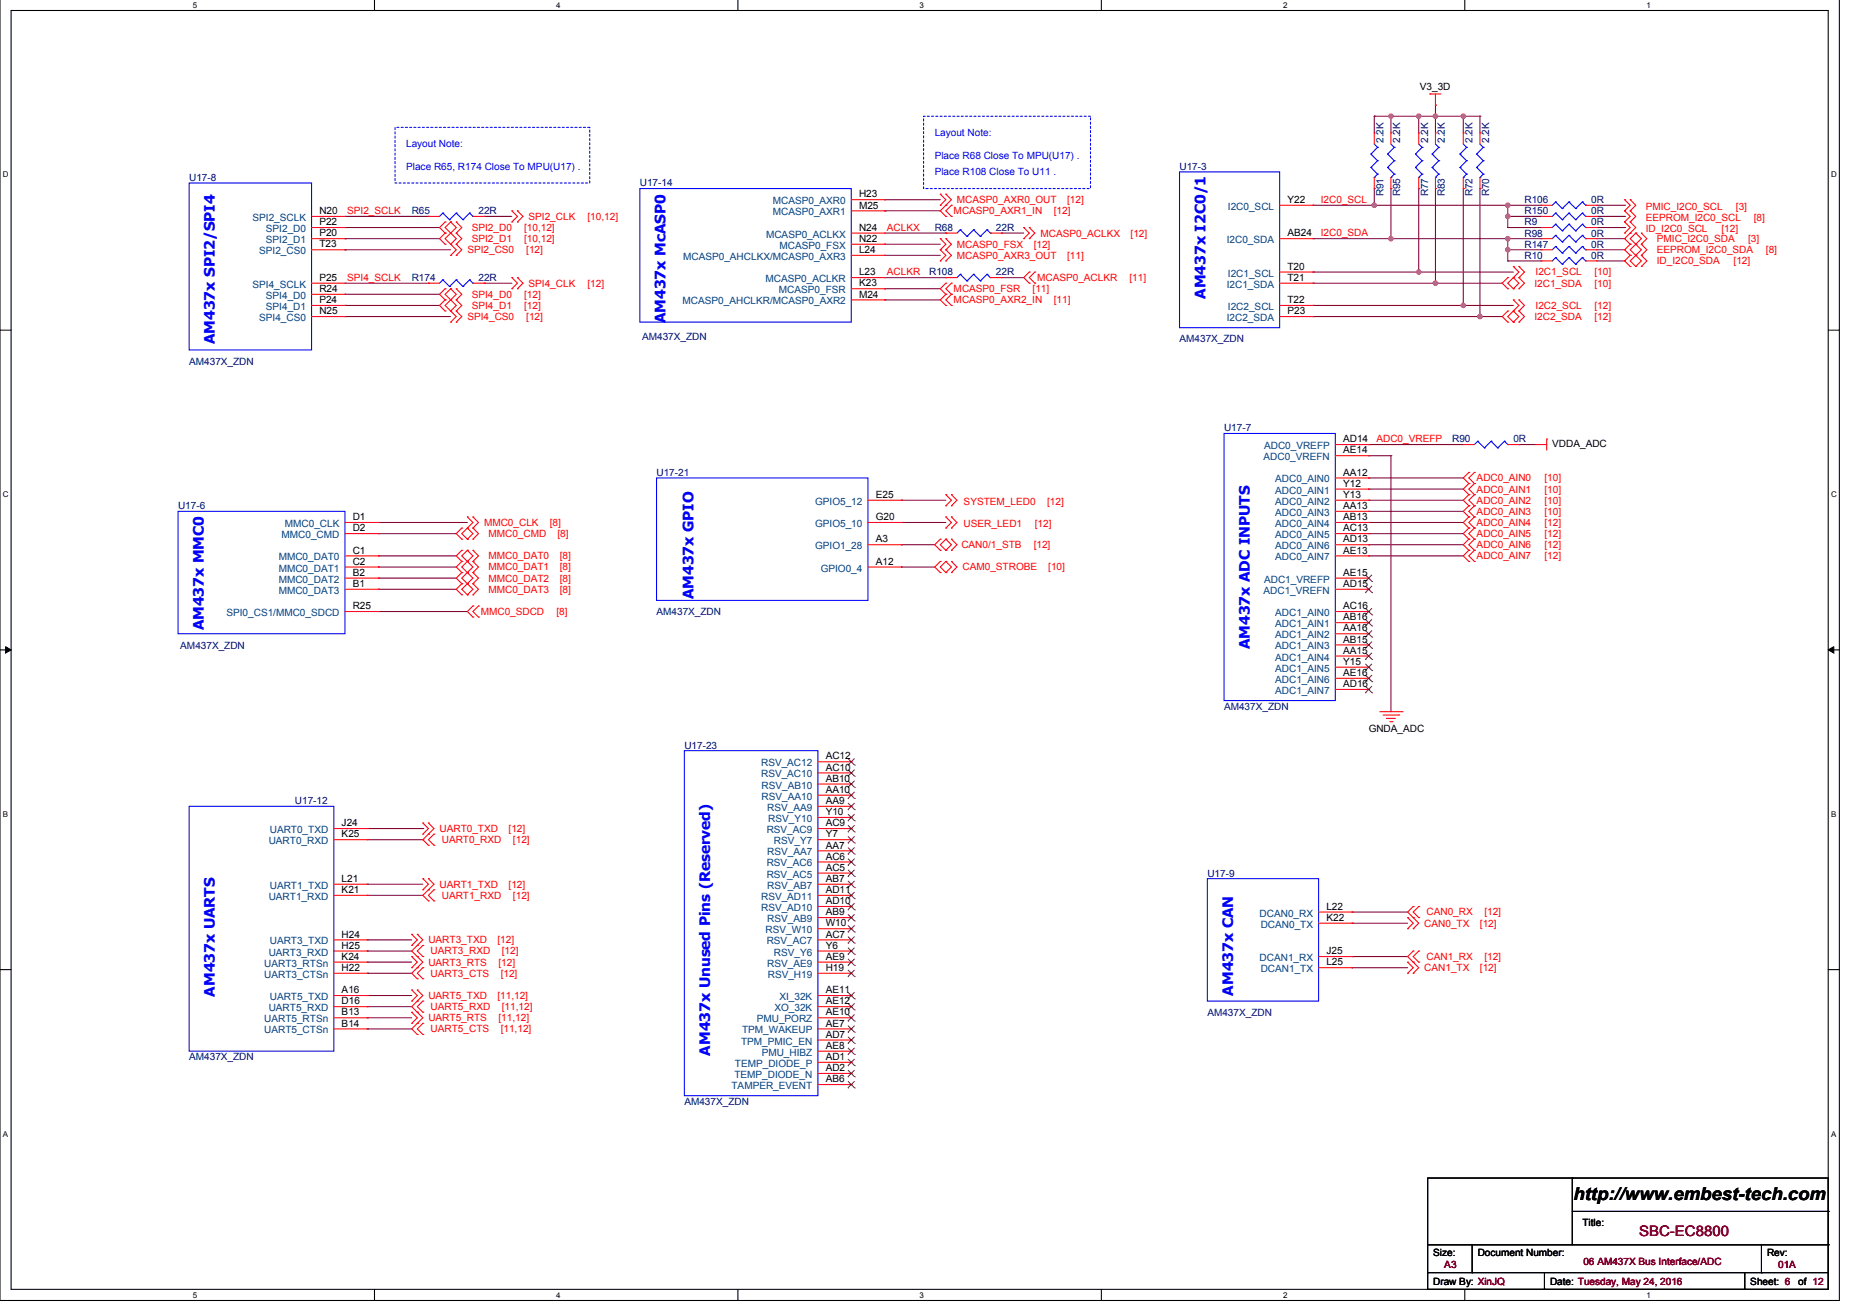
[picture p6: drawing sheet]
<svg xmlns="http://www.w3.org/2000/svg" width="297mm" height="210mm" viewBox="0 0 297 210" stroke-linecap="round" stroke-linejoin="round" font-family="sans-serif">
<path d="M0 -.1v207.8h293.9v-207.8M1.8 1.7h290.3v204.3h-290.3z" fill="none" stroke="#000" stroke-width=".17"/>
<g fill="#fff">
<path d="M30.8 .1h.7v1.4h-.7z"/>
<path d="M30.8 206.1h.7v1.5h-.7z"/>
</g>
<path d="M59.8 -.1v1.8M59.8 206v1.7" fill="none" stroke="#000" stroke-width=".17"/>
<g fill="#fff">
<path d="M88.9 .1h.7v1.4h-.7z"/>
<path d="M88.9 206.1h.7v1.5h-.7z"/>
</g>
<path d="M117.9 -.1v1.8M117.9 206v1.7" fill="none" stroke="#000" stroke-width=".17"/>
<g fill="#fff">
<path d="M146.9 .1h.7v1.4h-.7z"/>
<path d="M146.9 206.1h.7v1.5h-.7z"/>
</g>
<path d="M176 -.1v1.8M176 206v1.7" fill="none" stroke="#000" stroke-width=".17"/>
<g fill="#fff">
<path d="M205 .1h.7v1.4h-.7z"/>
<path d="M205 206.1h.7v1.5h-.7z"/>
</g>
<path d="M234.1 -.1v1.8M234.1 206v1.7" fill="none" stroke="#000" stroke-width=".17"/>
<g fill="#fff">
<path d="M263.1 .1h.7v1.4h-.7z"/>
<path d="M263.1 206.1h.7v1.5h-.7z"/>
<path d="M.4 27.2h1v1.4h-1z"/>
<path d="M292.6 27.2h.9v1.4h-.9z"/>
<path d="M.4 78.3h1v1.4h-1z"/>
<path d="M292.6 78.3h.9v1.4h-.9z"/>
</g>
<path d="M0 52.7h1.8M292.1 52.7h1.8" fill="none" stroke="#000" stroke-width=".17"/>
<g fill="#fff">
<path d="M.4 129.3h.9v1.5h-.9z"/>
<path d="M292.6 129.3h.8v1.5h-.8z"/>
</g>
<path d="M0 103.8h1.8M292.1 103.8h1.8" fill="none" stroke="#000" stroke-width=".17"/>
<path d="M.9 103.3l.9 .5-.9 .5zM292.1 103.8l.9-.5v1z" fill="#000" stroke="#000" stroke-width=".16"/>
<g fill="#fff">
<path d="M.4 180.4h.9v1.4h-.9z"/>
<path d="M292.6 180.4h.8v1.4h-.8z"/>
</g>
<g fill="none" stroke="#000" stroke-width=".17">
<path d="M0 154.9h1.8M292.1 154.9h1.8M228.1 188.2h64v17.8h-64zM228.1 198.9h64M235.2 198.9v4.4M251.2 188.2h.1M251.2 188.2v10.7M251.2 193.5h40.9M281.5 198.9v4.4M292.1 198.9h.1M292.1 193.5h.1M228.1 203.3h.1"/>
<path d="M228.1 203.3h64M235.2 203.3h.1M246.8 206h.1M246.8 203.3v2.7M278.8 206h.1M278.8 203.3v2.7M281.5 203.3h.1"/>
</g>
<path d="M147.6 18.6h26.6v11.5h-26.6zM63.1 20.3h31.1v8.9h-31.1z" fill="none" stroke="#00f" stroke-width=".17" stroke-dasharray=".3 .3"/>
<g fill="none" stroke="#800040" stroke-width=".17">
<path d="M219.6 18.6h.1M219.6 18.6v2.6M219.6 18.6h16.9M222.2 18.6h.1M222.2 18.6v2.6M226.7 18.6h.1M226.7 18.6v2.6M229.4 16.8h.1M229.4 18.6h.1M229.4 16.8v4.4M233.8 18.6h.1M233.8 18.6v2.6"/>
<path d="M236.5 18.6h.1M236.5 18.6v2.6M55.1 36.3h.1M55.1 38.1h.1M55.1 39.9h.1M55.1 34.6h13.4M55.1 36.3h15.1M55.1 38.1h15.1M55.1 39.9h16.9M68.5 34.6h.1M77.3 34.6h.1M77.3 34.6h4.5"/>
<path d="M141.4 39h.1M141.4 31.9h.1M141.4 33.7h.1M141.4 39h8.8M141.4 31.9h8.8M141.4 33.7h8.8M141.4 37.2h9.7M151.1 37.2h.1M160 37.2h.1M160 37.2h3.6M209.8 38.1h.1M209.8 32.8h.1"/>
<path d="M209.8 38.1h36.5M209.8 32.8h36.5M219.6 32.8h.1M219.6 30.1h.1M219.6 30.1v2.7M222.2 38.1h.1M222.2 30.1h.1M222.2 30.1v8M226.7 30.1h.1M226.7 30.1v13.4M229.4 30.1h.1M229.4 30.1v15.1"/>
<path d="M233.8 30.1h.1M233.8 30.1v18.7M236.5 30.1h.1M236.5 30.1v20.5M240.9 34.6h.1M240.9 32.8h.1M240.9 39.9h.1M240.9 38.1h.1M240.9 36.3h.1M240.9 34.6h5.4M240.9 36.3h5.4M240.9 39.9h5.4"/>
<path d="M240.9 32.8v3.5M240.9 38.1v3.6M255.1 34.6h4.5M255.1 36.3h4.5M255.1 38.1h4.5M255.1 39.9h4.5M255.1 32.8h4.5M259.6 32.8h.1M259.6 34.6h.1M259.6 38.1h.1M259.6 39.9h.1M259.6 36.3h.1"/>
<path d="M55.1 47h.1M55.1 50.6h.1M55.1 48.8h.1M55.1 45.2h13.4M55.1 47h15.1M55.1 50.6h16.9M55.1 48.8h15.1M68.5 45.2h.1M77.3 45.2h.1M77.3 45.2h4.5M141.4 40.8h.1M141.4 46.1h.1"/>
<path d="M141.4 47.9h.1M141.4 40.8h8.8M141.4 44.3h9.7M141.4 46.1h8.8M141.4 47.9h8.8M151.1 44.3h.1M160 44.3h.1M160 44.3h3.6M209.8 43.5h.1M209.8 45.2h.1M209.8 48.8h.1M209.8 50.6h.1"/>
<path d="M209.8 45.2h30.2M209.8 50.6h30.2M209.8 48.8h32M209.8 43.5h32M226.7 43.5h.1M229.4 45.2h.1M233.8 48.8h.1M236.5 50.6h.1M240.9 41.7h.1M240.9 41.7h5.4M255.1 41.7h4.5M259.6 41.7h.1"/>
<path d="M144 79.9h.1M144 79.9h7.1M218.7 72.8h.1M218.7 76.4h.1M218.7 78.1h.1M218.7 79.9h.1M218.7 71h.1M218.7 71h15.1M218.7 72.8h3.5M218.7 76.4h15.1M218.7 78.1h15.1M218.7 79.9h15.1"/>
<path d="M222.2 72.8h.1M222.2 72.8v40.9M242.7 71h.1M242.7 71h2.7M60.5 83.5h.1M60.5 85.2h.1M60.5 88.8h.1M60.5 90.6h.1M60.5 92.4h.1M60.5 94.1h.1M60.5 97.7h.1M60.5 83.5h14.2"/>
<path d="M60.5 85.2h12.4M60.5 88.8h12.4M60.5 90.6h12.4M60.5 92.4h12.4M60.5 94.1h12.4M60.5 97.7h14.2M144 83.5h.1M144 90.6h.1M144 87h.1M144 83.5h7.1M144 90.6h5.4M144 87h5.4"/>
<path d="M218.7 81.7h.1M218.7 83.5h.1M218.7 85.2h.1M218.7 87h.1M218.7 88.8h.1M218.7 83.5h15.1M218.7 85.2h15.1M218.7 88.8h15.1M218.7 81.7h15.1M218.7 87h15.1M58.7 132.4h8.9M58.7 134.1h8.9"/>
<path d="M67.6 132.4h.1M67.6 134.1h.1M58.7 141.2h.1M58.7 143h.1M58.7 151.9h.1M58.7 150.1h.1M58.7 153.7h.1M58.7 155.5h.1M58.7 159h.1M58.7 141.2h8.9M58.7 143h8.9M58.7 151.9h7.1"/>
<path d="M58.7 150.1h7.1M58.7 153.7h7.1M58.7 155.5h7.1M58.7 159h7.1M216 145.7h.1M216 147.5h.1M216 152.8h.1M216 154.6h.1M216 145.7h8.9M216 147.5h8.9M216 152.8h8.9M216 154.6h8.9"/>
<path d="M58.7 160.8h.1M58.7 162.6h.1M58.7 164.4h.1M58.7 160.8h7.1M58.7 162.6h7.1M58.7 164.4h7.1"/>
</g>
<g fill="#f0f" stroke="#f0f" stroke-width=".17">
<circle cx="240.9" cy="38.1" r=".35"/>
<circle cx="222.2" cy="18.6" r=".35"/>
<circle cx="240.9" cy="32.8" r=".35"/>
<circle cx="219.6" cy="32.8" r=".35"/>
<circle cx="222.2" cy="38.1" r=".35"/>
<circle cx="240.9" cy="34.6" r=".35"/>
<circle cx="226.7" cy="43.5" r=".35"/>
<circle cx="229.4" cy="45.2" r=".35"/>
<circle cx="229.4" cy="18.6" r=".35"/>
<circle cx="226.7" cy="18.6" r=".35"/>
<circle cx="233.8" cy="48.8" r=".35"/>
<circle cx="236.5" cy="50.6" r=".35"/>
<circle cx="233.8" cy="18.6" r=".35"/>
<circle cx="240.9" cy="39.9" r=".35"/>
</g>
<g fill="none" stroke="#f00" stroke-width=".17">
<path d="M228.5 15h.1M228.5 15h1.8M229.4 16.8h.1M229.4 15v1.8M49.8 38.1h5.3M49.8 34.6h5.3M49.8 36.3h5.3M49.8 39.9h5.3M55.1 34.6h.1M55.1 36.3h.1M55.1 38.1h.1M55.1 39.9h.1"/>
<path d="M68.5 34.6h.1M68.5 34.6h1.7M71.1 35.5h.1M71.1 37.2h.1M71.1 39h.1M71.1 35.5l-.9 .8 .9 .9M71.1 37.2l-.9 .9 .9 .9M72 37.2h.1M72 35.5h.1M72 39h.1M72 35.5l-.9 .8 1.8 1.8-.9 .9M72 35.5l.9 .8-1.8 1.8 1.8 1.8-.9 .9"/>
<path d="M72.9 35.5h.1M72.9 37.2h.1M72.9 39h.1M72.9 39l.9 .9-.9 .9M72.9 35.5l.9 .8-.9 .9M72.9 37.2l.9 .9-.9 .9M75.6 34.6h1.7M77.3 34.6h.1M81.8 33.7h.1M81.8 35.5h.1M81.8 33.7l.9 .9-.9 .9M82.7 33.7h.1"/>
<path d="M82.7 35.5h.1M82.7 33.7l.9 .9-.9 .9M136 37.2h5.4M136 33.7h5.4M136 39h5.4M136 31.9h5.4M141.4 33.7h.1M141.4 37.2h.1M141.4 39h.1M141.4 31.9h.1M150.2 31h.1M150.2 32.8h.1"/>
<path d="M150.2 38.1h.1M150.2 39.9h.1M150.2 31l.9 .9-.9 .9M150.2 38.1l.9 .9-.9 .9M150.2 39.9l.9 .9-.9 .9M151.1 32.8h.1M151.1 34.6h.1M151.1 31h.1M151.1 38.1h.1M151.1 39.9h.1M151.1 37.2h.1M151.1 31l.9 .9-1.8 1.8 .9 .9"/>
<path d="M151.1 38.1l.9 .9-.9 .9M151.1 39.9l.9 .9-.9 .9M151.1 37.2h1.8M152 34.6h.1M152 32.8h.1M152 32.8l-.9 .9 .9 .9M158.2 37.2h1.8M160 37.2h.1M163.6 36.3h.1M163.6 38.1h.1M163.6 36.3l.9 .9-.9 .9M164.5 36.3h.1"/>
<path d="M164.5 38.1h.1M164.5 36.3l.9 .9-.9 .9M204.5 32.8h5.3M204.5 38.1h5.3M209.8 32.8h.1M209.8 38.1h.1M219.6 21.2h.1M219.6 30.1h.1M219.6 21.2v1.8M219.6 28.3v1.8M222.2 21.2h.1M222.2 30.1h.1"/>
<path d="M222.2 21.2v1.8M222.2 28.3v1.8M226.7 21.2h.1M226.7 30.1h.1M226.7 21.2v1.8M226.7 28.3v1.8M229.4 21.2h.1M229.4 30.1h.1M229.4 21.2v1.8M229.4 28.3v1.8M233.8 21.2h.1M233.8 30.1h.1"/>
<path d="M233.8 21.2v1.8M233.8 28.3v1.8M236.5 21.2h.1M236.5 30.1h.1M236.5 21.2v1.8M236.5 28.3v1.8M246.3 38.1h.1M246.3 34.6h.1M246.3 39.9h.1M246.3 36.3h.1M246.3 32.8h.1M246.3 32.8h1.7"/>
<path d="M246.3 38.1h1.7M246.3 34.6h1.7M246.3 36.3h1.7M246.3 39.9h1.7M253.4 32.8h1.7M253.4 38.1h1.7M253.4 34.6h1.7M253.4 36.3h1.7M253.4 39.9h1.7M255.1 38.1h.1M255.1 34.6h.1M255.1 39.9h.1"/>
<path d="M255.1 36.3h.1M255.1 32.8h.1M259.6 31.9h.1M259.6 33.7h.1M259.6 35.5h.1M259.6 37.2h.1M259.6 35.5l.9 .8-.9 .9M259.6 31.9l.9 .9-.9 .9M259.6 33.7l.9 .9-.9 .9M260.5 37.2h.1M260.5 39h.1M260.5 31.9h.1"/>
<path d="M260.5 33.7h.1M260.5 35.5h.1M260.5 35.5l.9 .8-1.8 1.8 .9 .9M260.5 39l-.9 .9 .9 .9M260.5 31.9l.9 .9-.9 .9M260.5 33.7l.9 .9-.9 .9M261.4 39h.1M261.4 37.2h.1M261.4 37.2l-.9 .9 1.8 1.8-1.8 1.8 .9 .9M261.4 37.2l.9 .9-1.8 1.8 1.8 1.8-.9 .9M262.3 37.2h.1M262.3 39h.1"/>
<path d="M262.3 37.2l.8 .9-.8 .9M262.3 39l.8 .9-.8 .9M49.8 45.2h5.3M49.8 48.8h5.3M49.8 50.6h5.3M49.8 47h5.3M55.1 45.2h.1M55.1 47h.1M55.1 48.8h.1M55.1 50.6h.1M68.5 45.2h.1M68.5 45.2h1.7"/>
<path d="M71.1 46.1h.1M71.1 47.9h.1M71.1 49.7h.1M71.1 46.1l-.9 .9 .9 .9M71.1 47.9l-.9 .9 .9 .9M72 40.8h.1M72 49.7h.1M72 51.5h.1M72 47.9h.1M72 46.1h.1M72 46.1l-.9 .9 1.8 1.8-.9 .9M72 46.1l.9 .9-1.8 1.8 1.8 1.8-.9 .9"/>
<path d="M72.9 40.8h.1M72.9 49.7h.1M72.9 51.5h.1M72.9 46.1h.1M72.9 47.9h.1M72.9 49.7l.9 .9-.9 .9M72.9 46.1l.9 .9-.9 .9M72.9 47.9l.9 .9-.9 .9M75.6 45.2h1.7M77.3 45.2h.1M81.8 44.3h.1M81.8 46.1h.1"/>
<path d="M81.8 44.3l.9 .9-.9 .9M82.7 44.3h.1M82.7 46.1h.1M82.7 44.3l.9 .9-.9 .9M136 40.8h5.4M136 44.3h5.4M136 46.1h5.4M136 47.9h5.4M141.4 40.8h.1M141.4 44.3h.1M141.4 46.1h.1M141.4 47.9h.1"/>
<path d="M150.2 41.7h.1M151.1 41.7h.1M151.1 45.2h.1M151.1 47h.1M151.1 48.8h.1M151.1 44.3h.1M151.1 45.2l-.9 .9 .9 .9M151.1 47l-.9 .9 .9 .9M151.1 44.3h1.8M152 47h.1M152 45.2h.1M152 48.8h.1"/>
<path d="M152 45.2l-.9 .9 .9 .9M152 47l-.9 .9 .9 .9M158.2 44.3h1.8M160 44.3h.1M164.5 43.5h.1M164.5 45.2h.1M164.5 43.5l-.9 .8 .9 .9M165.4 45.2h.1M165.4 43.5h.1M165.4 43.5l-.9 .8 .9 .9M204.5 43.5h5.3M204.5 45.2h5.3"/>
<path d="M204.5 48.8h5.3M204.5 50.6h5.3M209.8 43.5h.1M209.8 45.2h.1M209.8 48.8h.1M209.8 50.6h.1M240.9 44.3h.1M240.9 46.1h.1M240.9 49.7h.1M240.9 51.5h.1M240.9 44.3l-.9 .9 .9 .9M240.9 49.7l-.9 .9 .9 .9"/>
<path d="M241.8 42.6h.1M241.8 44.3h.1M241.8 46.1h.1M241.8 47.9h.1M241.8 49.7h.1M241.8 51.5h.1M241.8 49.7l.9 .9-.9 .9M241.8 42.6l.9 .9-1.8 1.7 .9 .9M241.8 44.3l.9 .9-.9 .9M241.8 47.9l.9 .9-1.8 1.8 .9 .9M242.7 42.6h.1M242.7 44.3h.1"/>
<path d="M242.7 46.1h.1M242.7 47.9h.1M242.7 49.7h.1M242.7 51.5h.1M242.7 49.7l.9 .9-.9 .9M242.7 42.6l.9 .9-.9 .8M242.7 47.9l.9 .9-.9 .9M242.7 44.3l.9 .9-.9 .9M246.3 41.7h.1M246.3 41.7h1.7M253.4 41.7h1.7M255.1 41.7h.1"/>
<path d="M260.5 40.8h.1M260.5 42.6h.1M260.5 40.8l-.9 .9 .9 .9M261.4 40.8h.1M261.4 42.6h.1M262.3 40.8h.1M262.3 42.6h.1M262.3 40.8l.8 .9-.8 .9M138.7 79.9h5.3M144 79.9h.1M151.1 79h.1M151.1 79l.9 .9-.9 .9"/>
<path d="M152 79h.1M152 79l.9 .9-.9 .9M213.4 71h5.3M213.4 79.9h5.3M213.4 72.8h5.3M213.4 76.4h5.3M213.4 78.1h5.3M218.7 71h.1M218.7 72.8h.1M218.7 76.4h.1M218.7 78.1h.1M218.7 79.9h.1"/>
<path d="M233.8 71h.1M233.8 71h1.8M234.7 75.5h.1M234.7 77.2h.1M234.7 79h.1M234.7 75.5l-.9 .9 .9 .8M234.7 77.2l-.9 .9 .9 .9M234.7 79l-.9 .9 .9 .9M235.6 77.2h.1M235.6 75.5h.1M235.6 79h.1M235.6 75.5l-.9 .9 .9 .8"/>
<path d="M235.6 77.2l-.9 .9 .9 .9M235.6 79l-.9 .9 .9 .9M240.9 71h1.8M242.7 71h.1M245.4 71h.1M245.4 71h1.7M247.1 70.1h.1M247.1 70.1v1.8M55.1 83.5h5.4M55.1 90.6h5.4M55.1 85.2h5.4M55.1 88.8h5.4"/>
<path d="M55.1 92.4h5.4M55.1 94.1h5.4M55.1 97.7h5.4M60.5 83.5h.1M60.5 85.2h.1M60.5 88.8h.1M60.5 90.6h.1M60.5 92.4h.1M60.5 94.1h.1M60.5 97.7h.1M73.8 84.4h.1M73.8 86.1h.1"/>
<path d="M73.8 87.9h.1M73.8 89.7h.1M73.8 91.5h.1M73.8 93.2h.1M73.8 95h.1M73.8 84.4l-.9 .8 .9 .9M73.8 87.9l-.9 .9 .9 .9M73.8 91.5l-.9 .9 .9 .8M73.8 89.7l-.9 .9 .9 .9M73.8 93.2l-.9 .9 .9 .9M74.7 86.1h.1M74.7 84.4h.1"/>
<path d="M74.7 89.7h.1M74.7 87.9h.1M74.7 91.5h.1M74.7 93.2h.1M74.7 95h.1M74.7 82.6h.1M74.7 82.6l.9 .9-1.8 1.7 .9 .9M74.7 84.4l.9 .8-.9 .9M74.7 87.9l-.9 .9 1.8 1.8-1.8 1.8 1.8 1.7-.9 .9M74.7 87.9l.9 .9-1.8 1.8 1.8 1.8-1.8 1.7 .9 .9M75.6 84.4h.1M75.6 86.1h.1"/>
<path d="M75.6 87.9h.1M75.6 89.7h.1M75.6 91.5h.1M75.6 93.2h.1M75.6 95h.1M75.6 96.8h.1M75.6 98.6h.1M75.6 82.6h.1M75.6 84.4l.9 .8-.9 .9M75.6 87.9l.9 .9-.9 .9M75.6 93.2l.9 .9-.9 .9M75.6 89.7l.9 .9-.9 .9"/>
<path d="M75.6 91.5l.9 .9-.9 .8M75.6 96.8l-.9 .9 .9 .9M75.6 82.6l.9 .9-.9 .9M76.5 98.6h.1M76.5 96.8h.1M76.5 96.8l-.9 .9 .9 .9M138.7 83.5h5.3M138.7 87h5.3M138.7 90.6h5.3M144 83.5h.1M144 87h.1M144 90.6h.1"/>
<path d="M150.2 86.1h.1M150.2 87.9h.1M150.2 89.7h.1M150.2 91.5h.1M150.2 86.1l-.8 .9 .8 .9M150.2 89.7l-.8 .9 .8 .9M151.1 82.6h.1M151.1 84.4h.1M151.1 80.8h.1M151.1 87.9h.1M151.1 86.1h.1M151.1 91.5h.1"/>
<path d="M151.1 89.7h.1M151.1 82.6l.9 .9-.9 .9M151.1 86.1l-.9 .9 .9 .9M151.1 86.1l.9 .9-.9 .9M151.1 89.7l-.9 .9 .9 .9M151.1 89.7l.9 .9-.9 .9M152 82.6h.1M152 84.4h.1M152 80.8h.1M152 86.1h.1M152 87.9h.1M152 89.7h.1"/>
<path d="M152 91.5h.1M152 82.6l.9 .9-.9 .9M152 86.1l.9 .9-.9 .9M152 89.7l.9 .9-.9 .9M213.4 83.5h5.3M213.4 87h5.3M213.4 85.2h5.3M213.4 88.8h5.3M213.4 92.4h5.3M213.4 94.1h5.3M213.4 97.7h5.3M213.4 81.7h5.3"/>
<path d="M213.4 99.5h5.3M218.7 81.7h.1M218.7 83.5h.1M218.7 85.2h.1M218.7 87h.1M218.7 88.8h.1M218.7 92.4h.1M218.7 94.1h.1M218.7 97.7h.1M218.7 99.5h.1M234.7 80.8h.1M234.7 82.6h.1"/>
<path d="M234.7 84.4h.1M234.7 86.1h.1M234.7 87.9h.1M234.7 89.7h.1M234.7 80.8l-.9 .9 .9 .9M234.7 82.6l-.9 .9 .9 .9M234.7 84.4l-.9 .8 .9 .9M234.7 86.1l-.9 .9 .9 .9M234.7 87.9l-.9 .9 .9 .9M235.6 80.8h.1M235.6 82.6h.1M235.6 84.4h.1"/>
<path d="M235.6 86.1h.1M235.6 87.9h.1M235.6 89.7h.1M235.6 80.8l-.9 .9 .9 .9M235.6 82.6l-.9 .9 .9 .9M235.6 84.4l-.9 .8 .9 .9M235.6 86.1l-.9 .9 .9 .9M235.6 87.9l-.9 .9 .9 .9M213.4 101.2h5.3M213.4 103h5.3M213.4 104.8h5.3M213.4 106.6h5.3"/>
<path d="M213.4 108.4h5.3M213.4 110.1h5.3M218.7 101.2h.1M218.7 103h.1M218.7 104.8h.1M218.7 106.6h.1M218.7 108.4h.1M218.7 110.1h.1M220.5 113.7h3.5M221 114.2h2.5M221.5 114.8h.1M221.5 114.8h1.5"/>
<path d="M222.1 115.3h.3M222.4 115.3h.1M223.5 114.2h.1M224 113.7h.1M53.3 132.4h5.4M53.3 134.1h5.4M58.7 132.4h.1M58.7 134.1h.1M67.6 131.5h.1M67.6 133.2h.1M67.6 131.5l.9 .9-.9 .8M68.5 133.2h.1"/>
<path d="M68.5 135h.1M68.5 131.5h.1M68.5 131.5l.8 .9-1.7 1.7 .9 .9M69.3 135h.1M69.3 133.2h.1M69.3 133.2l-.8 .9 .8 .9M130.7 132.4h5.3M130.7 134.1h5.3M130.7 121.7h5.3M130.7 123.5h5.3M130.7 125.2h5.3M130.7 127h5.3"/>
<path d="M130.7 128.8h5.3M130.7 130.6h5.3M130.7 135.9h5.3M130.7 137.7h5.3M130.7 139.5h5.3M136 121.7h.1M136 123.5h.1M136 125.2h.1M136 127h.1M136 128.8h.1M136 130.6h.1M136 132.4h.1"/>
<path d="M136 134.1h.1M136 135.9h.1M136 137.7h.1M136 139.5h.1M53.3 141.2h5.4M53.3 143h5.4M53.3 150.1h5.4M53.3 151.9h5.4M53.3 153.7h5.4M53.3 155.5h5.4M53.3 159h5.4M58.7 141.2h.1"/>
<path d="M58.7 143h.1M58.7 150.1h.1M58.7 151.9h.1M58.7 153.7h.1M58.7 155.5h.1M58.7 159h.1M65.8 149.2h.1M65.8 151h.1M65.8 158.1h.1M65.8 159.9h.1M65.8 152.8h.1M65.8 154.6h.1"/>
<path d="M65.8 149.2l.9 .9-.9 .9M65.8 158.1l.9 .9-.9 .9M65.8 152.8l.9 .9-.9 .9M66.7 149.2h.1M66.7 151h.1M66.7 152.8h.1M66.7 159.9h.1M66.7 158.1h.1M66.7 154.6h.1M66.7 156.4h.1M66.7 149.2l.9 .9-1.8 1.8 1.8 1.8-1.8 1.8 .9 .9M66.7 158.1l.9 .9-1.8 1.8 1.8 1.8-1.8 1.8 .9 .9"/>
<path d="M67.6 140.4h.1M67.6 142.1h.1M67.6 152.8h.1M67.6 151h.1M67.6 159.9h.1M67.6 156.4h.1M67.6 154.6h.1M67.6 140.4l.9 .8-.9 .9M67.6 151l-.9 .9 .9 .9M67.6 159.9l-.9 .9 .9 .9M67.6 154.6l-.9 .9 .9 .9M68.5 140.4h.1"/>
<path d="M68.5 142.1h.1M68.5 143.9h.1M68.5 140.4l.8 .8-1.7 1.8 .9 .9M69.3 143.9h.1M69.3 142.1h.1M69.3 142.1l-.8 .9 .8 .9M130.7 141.2h5.3M130.7 143h5.3M130.7 150.1h5.3M130.7 151.9h5.3M130.7 153.7h5.3M130.7 155.5h5.3"/>
<path d="M130.7 159h5.3M130.7 144.8h5.3M130.7 146.6h5.3M130.7 148.4h5.3M136 141.2h.1M136 143h.1M136 144.8h.1M136 146.6h.1M136 148.4h.1M136 150.1h.1M136 151.9h.1M136 153.7h.1"/>
<path d="M136 155.5h.1M136 159h.1M210.7 152.8h5.3M210.7 154.6h5.3M210.7 145.7h5.3M210.7 147.5h5.3M216 152.8h.1M216 154.6h.1M216 145.7h.1M216 147.5h.1M224.9 146.6h.1M224.9 148.4h.1"/>
<path d="M224.9 153.7h.1M224.9 155.5h.1M224.9 146.6l.9 .9-.9 .9M224.9 153.7l.9 .9-.9 .9M225.8 146.6h.1M225.8 148.4h.1M225.8 144.8h.1M225.8 151.9h.1M225.8 153.7h.1M225.8 155.5h.1M225.8 144.8l-.9 .9 1.8 1.8-.9 .9M225.8 151.9l-.9 .9 1.8 1.8-.9 .9"/>
<path d="M226.7 146.6h.1M226.7 144.8h.1M226.7 153.7h.1M226.7 151.9h.1M226.7 144.8l-.9 .9 .9 .9M226.7 151.9l-.9 .9 .9 .9M53.3 160.8h5.4M53.3 162.6h5.4M53.3 164.4h5.4M58.7 160.8h.1M58.7 162.6h.1M58.7 164.4h.1"/>
<path d="M65.8 161.7h.1M65.8 163.5h.1M65.8 161.7l.9 .9-.9 .9M66.7 161.7h.1M66.7 163.5h.1M66.7 165.3h.1M67.6 161.7h.1M67.6 165.3h.1M67.6 163.5h.1M67.6 163.5l-.9 .9 .9 .9M130.7 160.8h5.3M130.7 162.6h5.3"/>
<path d="M130.7 164.4h5.3M130.7 166.1h5.3M130.7 167.9h5.3M130.7 169.7h5.3M130.7 171.5h5.3M130.7 173.3h5.3M136 160.8h.1M136 162.6h.1M136 164.4h.1M136 166.1h.1M136 167.9h.1M136 169.7h.1"/>
<path d="M136 171.5h.1M136 173.3h.1"/>
</g>
<g fill="none" stroke="#00f" stroke-width=".17">
<path d="M30.2 29.2h19.6v26.7h-19.6zM70.8 34h.1M70.8 34l-.6 .6M70.8 34l1 1.1M71.8 35.1h.1M72.9 34h.1M72.9 34l-1.1 1.1M72.9 34l1.1 1.1M74 35.1h.1M75 34h.1M75 34l-1 1.1M75 34l.6 .6"/>
<path d="M75.6 34.6h.1M102.2 30.1h33.8v21.4h-33.8zM153.4 36.7h.1M153.4 36.7l-.5 .5M153.4 36.7l1.1 1.1M154.5 37.8h.1M155.6 36.7h.1M155.6 36.7l-1.1 1.1M155.6 36.7l1 1.1M156.6 37.8h.1M157.7 36.7h.1M157.7 36.7l-1.1 1.1"/>
<path d="M157.7 36.7l.5 .5M158.2 37.2h.1M188.5 27.5h16v24.8h-16zM219.1 24.6h.1M219.1 26.7h.1M219.1 24.6l1 1.1M219.1 26.7l1 1.1M219.6 28.3h.1M219.6 23l.5 .5M220.1 23.5h.1M220.1 25.7h.1M220.1 27.8h.1"/>
<path d="M220.1 23.5l-1 1.1M220.1 25.7l-1 1M220.1 27.8l-.5 .5M221.7 24.6h.1M221.7 26.7h.1M221.7 24.6l1.1 1.1M221.7 26.7l1.1 1.1M222.2 28.3h.1M222.2 23l.6 .5M222.8 23.5h.1M222.8 25.7h.1M222.8 27.8h.1"/>
<path d="M222.8 23.5l-1.1 1.1M222.8 25.7l-1.1 1M222.8 27.8l-.6 .5M226.2 24.6h.1M226.2 26.7h.1M226.2 24.6l1 1.1M226.2 26.7l1 1.1M226.7 28.3h.1M226.7 23l.5 .5M227.2 23.5h.1M227.2 25.7h.1M227.2 27.8h.1"/>
<path d="M227.2 23.5l-1 1.1M227.2 25.7l-1 1M227.2 27.8l-.5 .5M228.8 24.6h.1M228.8 26.7h.1M228.8 24.6l1.1 1.1M228.8 26.7l1.1 1.1M229.4 28.3h.1M229.4 23l.5 .5M229.9 23.5h.1M229.9 25.7h.1M229.9 27.8h.1"/>
<path d="M229.9 23.5l-1.1 1.1M229.9 25.7l-1.1 1M229.9 27.8l-.5 .5M233.3 24.6h.1M233.3 26.7h.1M233.3 24.6l1 1.1M233.3 26.7l1 1.1M233.8 28.3h.1M233.8 23l.5 .5M234.3 23.5h.1M234.3 25.7h.1M234.3 27.8h.1"/>
<path d="M234.3 23.5l-1 1.1M234.3 25.7l-1 1M234.3 27.8l-.5 .5M235.9 24.6h.1M235.9 26.7h.1M235.9 24.6l1.1 1.1M235.9 26.7l1.1 1.1M236.5 28.3h.1M236.5 23l.5 .5M237 23.5h.1M237 25.7h.1M237 27.8h.1"/>
<path d="M237 23.5l-1.1 1.1M237 25.7l-1.1 1M237 27.8l-.5 .5M248.6 37.6h.1M248.6 34h.1M248.6 39.4h.1M248.6 35.8h.1M248.6 32.3h.1M248.6 37.6l-.6 .5M248.6 37.6l1 1.1M248.6 34l-.6 .6M248.6 34l1 1.1"/>
<path d="M248.6 39.4l-.6 .5M248.6 39.4l1 1M248.6 35.8l-.6 .5M248.6 35.8l1 1.1M248.6 32.3l-.6 .5M248.6 32.3l1 1M249.6 38.7h.1M249.6 35.1h.1M249.6 36.9h.1M249.6 33.3h.1M250.7 37.6h.1M250.7 34h.1"/>
<path d="M250.7 39.4h.1M250.7 35.8h.1M250.7 32.3h.1M250.7 37.6l-1.1 1.1M250.7 37.6l1.1 1.1M250.7 34l-1.1 1.1M250.7 34l1.1 1.1M250.7 39.4l-1.1 1M250.7 39.4l1.1 1M250.7 35.8l-1.1 1.1M250.7 35.8l1.1 1.1M250.7 32.3l-1.1 1"/>
<path d="M250.7 32.3l1.1 1M251.8 38.7h.1M251.8 35.1h.1M251.8 36.9h.1M251.8 33.3h.1M252.8 37.6h.1M252.8 34h.1M252.8 39.4h.1M252.8 35.8h.1M252.8 32.3h.1M252.8 37.6l-1 1.1M252.8 37.6l.6 .5"/>
<path d="M252.8 34l-1 1.1M252.8 34l.6 .6M252.8 39.4l-1 1M252.8 39.4l.6 .5M252.8 35.8l-1 1.1M252.8 35.8l.6 .5M252.8 32.3l-1 1M252.8 32.3l.6 .5M253.4 38.1h.1M253.4 34.6h.1M253.4 39.9h.1M253.4 36.3h.1"/>
<path d="M253.4 32.8h.1M70.8 44.7h.1M70.8 44.7l-.6 .5M70.8 44.7l1 1.1M71.8 45.8h.1M72.9 44.7h.1M72.9 44.7l-1.1 1.1M72.9 44.7l1.1 1.1M74 45.8h.1M75 44.7h.1M75 44.7l-1 1.1M75 44.7l.6 .5"/>
<path d="M75.6 45.2h.1M153.4 43.8h.1M153.4 43.8l-.5 .5M153.4 43.8l1.1 1.1M154.5 44.9h.1M155.6 43.8h.1M155.6 43.8l-1.1 1.1M155.6 43.8l1 1.1M156.6 44.9h.1M157.7 43.8h.1M157.7 43.8l-1.1 1.1M157.7 43.8l.5 .5"/>
<path d="M158.2 44.3h.1M248.6 41.2h.1M248.6 41.2l-.6 .5M248.6 41.2l1 1M249.6 42.2h.1M249.6 40.4h.1M250.7 41.2h.1M250.7 41.2l-1.1 1M250.7 41.2l1.1 1M251.8 42.2h.1M251.8 40.4h.1M252.8 41.2h.1"/>
<path d="M252.8 41.2l-1 1M252.8 41.2l.6 .5M253.4 41.7h.1M104.9 76.4h33.8v19.5h-33.8zM195.6 69.2h17.8v42.7h-17.8zM236.1 70.5h.1M236.1 70.5l-.5 .5M236.1 70.5l1.1 1M237.2 71.5h.1M238.3 70.5h.1M238.3 70.5l-1.1 1M238.3 70.5l1 1"/>
<path d="M239.3 71.5h.1M240.4 70.5h.1M240.4 70.5l-1.1 1M240.4 70.5l.5 .5M240.9 71h.1M28.4 81.7h26.7v19.5h-26.7zM109.3 119.9h21.4v55.1h-21.4zM30.2 128.8h23.1v39.1h-23.1zM192.9 140.4h17.8v19.5h-17.8z"/>
</g>
<g fill="none" stroke="#804000" stroke-width=".16">
<path d="M218.2 92.9h.1M218.2 94.7h.1M218.2 98.2h.1M218.2 91.8l1 1.1M218.2 93.6l1 1.1M218.2 97.2l1 1M218.2 98.9l1 1.1M219.2 91.8l-1 1.1M219.2 93.6l-1 1.1M219.2 97.2l-1 1M219.2 98.9l-1 1.1M219.2 92.9h.1"/>
<path d="M219.2 94.7h.1M219.2 98.2h.1M218.2 100h.1M218.2 101.8h.1M218.2 103.6h.1M218.2 105.3h.1M218.2 107.1h.1M218.2 108.9h.1M218.2 110.7h.1M218.2 100.7l1 1.1M218.2 102.5l1 1.1M218.2 104.3l1 1"/>
<path d="M218.2 106l1 1.1M218.2 107.8l1 1.1M218.2 109.6l1 1.1M219.2 100.7l-1 1.1M219.2 102.5l-1 1.1M219.2 104.3l-1 1M219.2 106l-1 1.1M219.2 107.8l-1 1.1M219.2 109.6l-1 1.1M219.2 100h.1M219.2 101.8h.1M219.2 103.6h.1"/>
<path d="M219.2 105.3h.1M219.2 107.1h.1M219.2 108.9h.1M219.2 110.7h.1M135.5 122.2h.1M135.5 124h.1M135.5 125.8h.1M135.5 127.6h.1M135.5 129.3h.1M135.5 131.1h.1M135.5 132.9h.1M135.5 134.7h.1"/>
<path d="M135.5 136.5h.1M135.5 138.2h.1M135.5 121.2l1.1 1M135.5 122.9l1.1 1.1M135.5 124.7l1.1 1.1M135.5 126.5l1.1 1.1M135.5 128.3l1.1 1M135.5 130.1l1.1 1M135.5 131.8l1.1 1.1M135.5 133.6l1.1 1.1M135.5 135.4l1.1 1.1M135.5 137.2l1.1 1"/>
<path d="M135.5 138.9l1.1 1.1M136.5 121.2l-1 1M136.5 122.9l-1 1.1M136.5 124.7l-1 1.1M136.5 126.5l-1 1.1M136.5 128.3l-1 1M136.5 130.1l-1 1M136.5 131.8l-1 1.1M136.5 133.6l-1 1.1M136.5 135.4l-1 1.1M136.5 137.2l-1 1M136.5 138.9l-1 1.1"/>
<path d="M136.6 122.2h.1M136.6 124h.1M136.6 125.8h.1M136.6 127.6h.1M136.6 129.3h.1M136.6 131.1h.1M136.6 132.9h.1M136.6 134.7h.1M136.6 136.5h.1M136.6 138.2h.1M135.5 140h.1M135.5 141.8h.1"/>
<path d="M135.5 143.6h.1M135.5 145.3h.1M135.5 147.1h.1M135.5 148.9h.1M135.5 150.7h.1M135.5 152.5h.1M135.5 154.2h.1M135.5 156h.1M135.5 159.6h.1M135.5 140.7l1.1 1.1M135.5 142.5l1.1 1.1M135.5 144.3l1.1 1"/>
<path d="M135.5 146.1l1.1 1M135.5 147.8l1.1 1.1M135.5 149.6l1.1 1.1M135.5 151.4l1.1 1.1M135.5 153.2l1.1 1M135.5 154.9l1.1 1.1M135.5 158.5l1.1 1.1M136.5 140.7l-1 1.1M136.5 142.5l-1 1.1M136.5 144.3l-1 1M136.5 146.1l-1 1M136.5 147.8l-1 1.1"/>
<path d="M136.5 149.6l-1 1.1M136.5 151.4l-1 1.1M136.5 153.2l-1 1M136.5 154.9l-1 1.1M136.5 158.5l-1 1.1M136.6 140h.1M136.6 141.8h.1M136.6 143.6h.1M136.6 145.3h.1M136.6 147.1h.1M136.6 148.9h.1M136.6 150.7h.1"/>
<path d="M136.6 152.5h.1M136.6 154.2h.1M136.6 156h.1M136.6 159.6h.1M135.5 161.3h.1M135.5 163.1h.1M135.5 164.9h.1M135.5 166.7h.1M135.5 168.5h.1M135.5 170.2h.1M135.5 172h.1M135.5 173.8h.1"/>
<path d="M135.5 160.3l1.1 1M135.5 162.1l1.1 1M135.5 163.8l1.1 1.1M135.5 165.6l1.1 1.1M135.5 167.4l1.1 1.1M135.5 169.2l1.1 1M135.5 170.9l1.1 1.1M135.5 172.7l1.1 1.1M136.5 160.3l-1 1M136.5 162.1l-1 1M136.5 163.8l-1 1.1M136.5 165.6l-1 1.1"/>
<path d="M136.5 167.4l-1 1.1M136.5 169.2l-1 1M136.5 170.9l-1 1.1M136.5 172.7l-1 1.1M136.6 161.3h.1M136.6 163.1h.1M136.6 164.9h.1M136.6 166.7h.1M136.6 168.5h.1M136.6 170.2h.1M136.6 172h.1M136.6 173.8h.1"/>
</g>
<text font-size="2.8" x="251.4" y="191.6">http://www.embest-tech.com</text>
<g font-size="2.3" fill="#00f">
<text x="192.6" y="47.7" transform="rotate(-90 192.6 47.7)">AM437x I2C0/1</text>
<text x="106.4" y="51.6" transform="rotate(-90 106.4 51.6)">AM437x McASP0</text>
<text x="34.4" y="55" transform="rotate(-90 34.4 55)">AM437x SPI2/SPI4</text>
<text x="110.8" y="95.7" transform="rotate(-90 110.8 95.7)">AM437x GPIO</text>
<text x="32.6" y="100.7" transform="rotate(-90 32.6 100.7)">AM437x MMC0</text>
<text x="199.7" y="103.7" transform="rotate(-90 199.7 103.7)">AM437x ADC INPUTS</text>
<text x="34.4" y="159.2" transform="rotate(-90 34.4 159.2)">AM437x UARTS</text>
<text x="197" y="159" transform="rotate(-90 197 159)">AM437x CAN</text>
<text x="113.5" y="168.6" transform="rotate(-90 113.5 168.6)">AM437x Unused Pins (Reserved)</text>
</g>
<text font-size="2.3" fill="#800000" x="261.9" y="197.4">SBC-EC8800</text>
<g font-size="1.6">
<text x="226.9" y="14.3">V3_3D</text>
<text x="51" y="34.2">N20</text>
<text x="51" y="36">P22</text>
<text x="137.3" y="33.3">M25</text>
<text x="137.3" y="31.5">H23</text>
<text x="205.7" y="32.4">Y22</text>
<text x="51" y="37.8">P20</text>
<text x="51" y="39.5">T23</text>
<text x="137.3" y="40.4">L24</text>
<text x="137.3" y="36.9">N24</text>
<text x="137.3" y="38.6">N22</text>
<text x="205.7" y="37.8">AB24</text>
<text x="51" y="44.9">P25</text>
<text x="51" y="46.6">R24</text>
<text x="137.3" y="44">L23</text>
<text x="137.3" y="45.8">K23</text>
<text x="137.3" y="47.5">M24</text>
<text x="205.7" y="43.1">T20</text>
<text x="205.7" y="44.9">T21</text>
<text x="51" y="48.4">P24</text>
<text x="51" y="50.2">N25</text>
<text x="205.7" y="48.4">T22</text>
<text x="205.7" y="50.2">P23</text>
<text x="214.6" y="70.6">AD14</text>
<text x="248" y="71.4">VDDA_ADC</text>
<text x="214.6" y="72.4">AE14</text>
<text x="214.6" y="76">AA12</text>
<text x="214.6" y="77.8">Y12</text>
<text x="56.4" y="83.1">D1</text>
<text x="139.9" y="83.1">G20</text>
<text x="139.9" y="79.5">E25</text>
<text x="214.6" y="79.5">Y13</text>
<text x="214.6" y="81.3">AA13</text>
<text x="214.6" y="83.1">AB13</text>
<text x="56.4" y="84.9">D2</text>
<text x="56.4" y="88.4">C1</text>
<text x="139.9" y="86.6">A3</text>
<text x="214.6" y="84.9">AC13</text>
<text x="214.6" y="86.6">AD13</text>
<text x="214.6" y="88.4">AE13</text>
<text x="56.4" y="90.2">C2</text>
<text x="56.4" y="92">B2</text>
<text x="56.4" y="93.8">B1</text>
<text x="139.9" y="90.2">A12</text>
<text x="214.6" y="92">AE15</text>
<text x="214.6" y="93.8">AD15</text>
<text x="56.4" y="97.3">R25</text>
<text x="214.6" y="97.3">AC16</text>
<text x="214.6" y="99.1">AB16</text>
<text x="214.6" y="100.9">AA16</text>
<text x="214.6" y="102.7">AB15</text>
<text x="214.6" y="104.4">AA15</text>
<text x="214.6" y="106.2">Y15</text>
<text x="214.6" y="108">AE16</text>
<text x="214.6" y="109.8">AD16</text>
<text x="218.7" y="116.9">GNDA_ADC</text>
<text x="131.9" y="121.3">AC12</text>
<text x="131.9" y="123.1">AC10</text>
<text x="131.9" y="124.9">AB10</text>
<text x="54.6" y="132">J24</text>
<text x="131.9" y="126.7">AA10</text>
<text x="131.9" y="128.4">AA9</text>
<text x="131.9" y="130.2">Y10</text>
<text x="131.9" y="132">AC9</text>
<text x="54.6" y="133.8">K25</text>
<text x="131.9" y="133.8">Y7</text>
<text x="131.9" y="135.5">AA7</text>
<text x="131.9" y="137.3">AC6</text>
<text x="54.6" y="140.9">L21</text>
<text x="54.6" y="142.7">K21</text>
<text x="131.9" y="139.1">AC5</text>
<text x="131.9" y="140.9">AB7</text>
<text x="131.9" y="142.7">AD11</text>
<text x="54.6" y="149.8">H24</text>
<text x="131.9" y="144.4">AD10</text>
<text x="131.9" y="146.2">AB9</text>
<text x="131.9" y="148">W10</text>
<text x="131.9" y="149.8">AC7</text>
<text x="211.9" y="145.3">L22</text>
<text x="211.9" y="147.1">K22</text>
<text x="54.6" y="151.5">H25</text>
<text x="54.6" y="153.3">K24</text>
<text x="54.6" y="155.1">H22</text>
<text x="131.9" y="151.5">Y6</text>
<text x="131.9" y="153.3">AE9</text>
<text x="131.9" y="155.1">H19</text>
<text x="211.9" y="152.4">J25</text>
<text x="211.9" y="154.2">L25</text>
<text x="54.6" y="160.4">D16</text>
<text x="54.6" y="158.7">A16</text>
<text x="131.9" y="158.7">AE11</text>
<text x="131.9" y="160.4">AE12</text>
<text x="54.6" y="162.2">B13</text>
<text x="54.6" y="164">B14</text>
<text x="131.9" y="162.2">AE10</text>
<text x="131.9" y="164">AE7</text>
<text x="131.9" y="165.8">AD7</text>
<text x="131.9" y="167.5">AE8</text>
<text x="131.9" y="169.3">AD1</text>
<text x="131.9" y="171.1">AD2</text>
<text x="131.9" y="172.9">AB6</text>
<text x="252.8" y="195.8">Title:</text>
<text x="229" y="200.7">Size:</text>
<text x="236.1" y="200.7">Document Number:</text>
<text x="282.3" y="200.7">Rev:</text>
<text x="229" y="205.3">Draw By: XinJQ</text>
<text x="247.7" y="205.3">Date: Tuesday, May 24, 2016</text>
<text x="279.7" y="205.3">Sheet: 6</text>
<text x="287.3" y="205.3">of 12</text>
</g>
<g font-size="1.6" fill="#00f">
<text x="64.9" y="23.6">Layout Note:</text>
<text x="149.4" y="21.8">Layout Note:</text>
<text x="64.9" y="27.1">Place R65, R174 Close To MPU(U17) .</text>
<text x="149.4" y="25.3">Place R68 Close To MPU(U17) .</text>
<text x="149.4" y="28">Place R108 Close To U11 .</text>
</g>
<g font-size="1.6" fill="#000080">
<text x="221.1" y="22.8" transform="rotate(-90 221.1 22.8)">2.2K</text>
<text x="223.7" y="22.8" transform="rotate(-90 223.7 22.8)">2.2K</text>
<text x="228.2" y="22.8" transform="rotate(-90 228.2 22.8)">2.2K</text>
<text x="230.8" y="22.8" transform="rotate(-90 230.8 22.8)">2.2K</text>
<text x="235.3" y="22.8" transform="rotate(-90 235.3 22.8)">2.2K</text>
<text x="238" y="22.8" transform="rotate(-90 238 22.8)">2.2K</text>
<text x="30.2" y="28.9">U17-8</text>
<text x="102.2" y="29.8">U17-14</text>
<text x="188.5" y="27.1">U17-3</text>
<text x="65.8" y="34.2">R65</text>
<text x="76.5" y="34.2">22R</text>
<text x="221.1" y="31.4" transform="rotate(-90 221.1 31.4)">R91</text>
<text x="223.7" y="31.4" transform="rotate(-90 223.7 31.4)">R95</text>
<text x="228.2" y="31.4" transform="rotate(-90 228.2 31.4)">R77</text>
<text x="230.8" y="31.4" transform="rotate(-90 230.8 31.4)">R83</text>
<text x="235.3" y="31.4" transform="rotate(-90 235.3 31.4)">R72</text>
<text x="238" y="31.4" transform="rotate(-90 238 31.4)">R70</text>
<text x="243.6" y="34.2">R150</text>
<text x="243.6" y="32.5">R106</text>
<text x="254.3" y="34.2">0R</text>
<text x="254.3" y="32.5">0R</text>
<text x="149.4" y="36.9">R68</text>
<text x="159.1" y="36.9">22R</text>
<text x="243.6" y="41.3">R10</text>
<text x="243.6" y="37.8">R98</text>
<text x="243.6" y="39.6">R147</text>
<text x="243.6" y="36">R9</text>
<text x="254.3" y="41.3">0R</text>
<text x="254.3" y="37.8">0R</text>
<text x="254.3" y="39.6">0R</text>
<text x="254.3" y="36">0R</text>
<text x="65.8" y="44.9">R174</text>
<text x="76.5" y="44.9">22R</text>
<text x="148.5" y="44">R108</text>
<text x="159.1" y="44">22R</text>
<text x="30.2" y="58.2">AM437X_ZDN</text>
<text x="102.6" y="54.3">AM437X_ZDN</text>
<text x="188.5" y="54.7">AM437X_ZDN</text>
<text x="195.6" y="68.9">U17-7</text>
<text x="232" y="70.7">R90</text>
<text x="241.8" y="70.7">0R</text>
<text x="104.9" y="76">U17-21</text>
<text x="28.4" y="81.3">U17-6</text>
<text x="104.9" y="98.2">AM437X_ZDN</text>
<text x="28.8" y="103.8">AM437X_ZDN</text>
<text x="195.6" y="113.4">AM437X_ZDN</text>
<text x="109.3" y="119.6">U17-23</text>
<text x="47.1" y="128.5">U17-12</text>
<text x="192.9" y="140">U17-9</text>
<text x="192.9" y="162.2">AM437X_ZDN</text>
<text x="30.2" y="169.4">AM437X_ZDN</text>
<text x="109.3" y="176.5">AM437X_ZDN</text>
</g>
<g font-size="1.6" fill="#004080">
<text x="40.4" y="35.3">SPI2_SCLK</text>
<text x="123.5" y="34.4">MCASP0_AXR1</text>
<text x="123.5" y="32.6">MCASP0_AXR0</text>
<text x="196.2" y="33.5">I2C0_SCL</text>
<text x="41.4" y="40.6">SPI2_CS0</text>
<text x="42.5" y="37.1">SPI2_D0</text>
<text x="42.5" y="38.8">SPI2_D1</text>
<text x="109.2" y="41.5">MCASP0_AHCLKX/MCASP0_AXR3</text>
<text x="122.4" y="38">MCASP0_ACLKX</text>
<text x="124.5" y="39.7">MCASP0_FSX</text>
<text x="196" y="38.8">I2C0_SDA</text>
<text x="40.4" y="46">SPI4_SCLK</text>
<text x="42.5" y="47.7">SPI4_D0</text>
<text x="122.3" y="45.1">MCASP0_ACLKR</text>
<text x="124.5" y="46.8">MCASP0_FSR</text>
<text x="196" y="46">I2C1_SDA</text>
<text x="196.2" y="44.2">I2C1_SCL</text>
<text x="41.4" y="51.3">SPI4_CS0</text>
<text x="42.5" y="49.5">SPI4_D1</text>
<text x="109.1" y="48.6">MCASP0_AHCLKR/MCASP0_AXR2</text>
<text x="196" y="51.3">I2C2_SDA</text>
<text x="196.2" y="49.5">I2C2_SCL</text>
<text x="202" y="71.7">ADC0_VREFP</text>
<text x="201.9" y="73.5">ADC0_VREFN</text>
<text x="203.8" y="77.1">ADC0_AIN0</text>
<text x="130.2" y="80.6">GPIO5_12</text>
<text x="203.8" y="78.8">ADC0_AIN1</text>
<text x="203.8" y="80.6">ADC0_AIN2</text>
<text x="203.8" y="82.4">ADC0_AIN3</text>
<text x="44.5" y="89.5">MMC0_DAT0</text>
<text x="45" y="86">MMC0_CMD</text>
<text x="45.5" y="84.2">MMC0_CLK</text>
<text x="130.2" y="84.2">GPIO5_10</text>
<text x="130.2" y="87.7">GPIO1_28</text>
<text x="203.8" y="84.2">ADC0_AIN4</text>
<text x="203.8" y="86">ADC0_AIN5</text>
<text x="203.8" y="87.7">ADC0_AIN6</text>
<text x="203.8" y="89.5">ADC0_AIN7</text>
<text x="44.5" y="91.3">MMC0_DAT1</text>
<text x="44.5" y="93.1">MMC0_DAT2</text>
<text x="44.5" y="94.9">MMC0_DAT3</text>
<text x="131.1" y="91.3">GPIO0_4</text>
<text x="201.9" y="94.9">ADC1_VREFN</text>
<text x="202" y="93.1">ADC1_VREFP</text>
<text x="36.2" y="98.4">SPI0_CS1/MMC0_SDCD</text>
<text x="203.8" y="98.4">ADC1_AIN0</text>
<text x="203.8" y="100.2">ADC1_AIN1</text>
<text x="203.8" y="102">ADC1_AIN2</text>
<text x="203.8" y="103.7">ADC1_AIN3</text>
<text x="203.8" y="105.5">ADC1_AIN4</text>
<text x="203.8" y="107.3">ADC1_AIN5</text>
<text x="203.8" y="109.1">ADC1_AIN6</text>
<text x="203.8" y="110.9">ADC1_AIN7</text>
<text x="121.6" y="122.4">RSV_AC12</text>
<text x="121.6" y="124.2">RSV_AC10</text>
<text x="121.7" y="126">RSV_AB10</text>
<text x="121.7" y="127.7">RSV_AA10</text>
<text x="122.6" y="129.5">RSV_AA9</text>
<text x="122.8" y="131.3">RSV_Y10</text>
<text x="42.9" y="134.9">UART0_RXD</text>
<text x="43.1" y="133.1">UART0_TXD</text>
<text x="122.5" y="133.1">RSV_AC9</text>
<text x="122.6" y="136.6">RSV_AA7</text>
<text x="123.7" y="134.9">RSV_Y7</text>
<text x="42.9" y="143.7">UART1_RXD</text>
<text x="43.1" y="142">UART1_TXD</text>
<text x="121.6" y="143.7">RSV_AD11</text>
<text x="122.5" y="138.4">RSV_AC6</text>
<text x="122.5" y="140.2">RSV_AC5</text>
<text x="122.6" y="142">RSV_AB7</text>
<text x="121.6" y="145.5">RSV_AD10</text>
<text x="122.3" y="149.1">RSV_W10</text>
<text x="122.6" y="147.3">RSV_AB9</text>
<text x="201.3" y="146.4">DCAN0_RX</text>
<text x="201.4" y="148.2">DCAN0_TX</text>
<text x="42.2" y="154.4">UART3_RTSn</text>
<text x="42.9" y="152.6">UART3_RXD</text>
<text x="43.1" y="150.9">UART3_TXD</text>
<text x="122.5" y="150.9">RSV_AC7</text>
<text x="122.6" y="154.4">RSV_AE9</text>
<text x="123.7" y="152.6">RSV_Y6</text>
<text x="201.3" y="153.5">DCAN1_RX</text>
<text x="201.4" y="155.3">DCAN1_TX</text>
<text x="42.2" y="156.2">UART3_CTSn</text>
<text x="42.9" y="161.5">UART5_RXD</text>
<text x="43.1" y="159.7">UART5_TXD</text>
<text x="122.7" y="156.2">RSV_H19</text>
<text x="123.8" y="161.5">XO_32K</text>
<text x="124.5" y="159.7">XI_32K</text>
<text x="42.2" y="163.3">UART5_RTSn</text>
<text x="42.2" y="165.1">UART5_CTSn</text>
<text x="118.4" y="166.9">TPM_PMIC_EN</text>
<text x="118.6" y="165.1">TPM_WAKEUP</text>
<text x="120.9" y="163.3">PMU_PORZ</text>
<text x="116.9" y="174">TAMPER_EVENT</text>
<text x="117.3" y="172.2">TEMP_DIODE_N</text>
<text x="117.4" y="170.4">TEMP_DIODE_P</text>
<text x="121.7" y="168.6">PMU_HIBZ</text>
</g>
<g font-size="1.6" fill="#f00">
<text x="55.5" y="34.2">SPI2_SCLK</text>
<text x="84.5" y="35.1">SPI2_CLK</text>
<text x="93.9" y="35.1">[10,12]</text>
<text x="152.4" y="34.2">MCASP0_AXR1_IN</text>
<text x="152.9" y="32.5">MCASP0_AXR0_OUT</text>
<text x="168.4" y="34.2">[12]</text>
<text x="170.5" y="32.5">[12]</text>
<text x="211.1" y="32.4">I2C0_SCL</text>
<text x="263" y="33.5">PMIC_I2C0_SCL</text>
<text x="263" y="35.3">EEPROM_I2C0_SCL</text>
<text x="277.4" y="33.5">[3]</text>
<text x="280.2" y="35.3">[8]</text>
<text x="74.7" y="40.5">SPI2_CS0</text>
<text x="75.4" y="36.9">SPI2_D0</text>
<text x="75.4" y="38.7">SPI2_D1</text>
<text x="83.7" y="36.9">[10,12]</text>
<text x="83.7" y="38.7">[10,12]</text>
<text x="84.1" y="40.5">[12]</text>
<text x="141.7" y="36.9">ACLKX</text>
<text x="152.9" y="39.6">MCASP0_FSX</text>
<text x="152.9" y="41.3">MCASP0_AXR3_OUT</text>
<text x="165.2" y="39.6">[12]</text>
<text x="166.2" y="37.8">MCASP0_ACLKX</text>
<text x="170.5" y="41.3">[11]</text>
<text x="180.6" y="37.8">[12]</text>
<text x="211.1" y="37.7">I2C0_SDA</text>
<text x="263" y="37.1">ID_I2C0_SCL</text>
<text x="264.7" y="38.7">PMIC_I2C0_SDA</text>
<text x="264.7" y="40.5">EEPROM_I2C0_SDA</text>
<text x="275.1" y="37.1">[12]</text>
<text x="279.3" y="38.7">[3]</text>
<text x="282.2" y="40.5">[8]</text>
<text x="55.5" y="44.8">SPI4_SCLK</text>
<text x="75.4" y="47.6">SPI4_D0</text>
<text x="83.7" y="47.6">[12]</text>
<text x="84.5" y="45.8">SPI4_CLK</text>
<text x="93.9" y="45.8">[12]</text>
<text x="141.7" y="44">ACLKR</text>
<text x="152.4" y="46.7">MCASP0_FSR</text>
<text x="165" y="46.7">[11]</text>
<text x="165.7" y="44.9">MCASP0_ACLKR</text>
<text x="180.5" y="44.9">[11]</text>
<text x="245.2" y="45.8">I2C1_SDA</text>
<text x="245.4" y="44">I2C1_SCL</text>
<text x="254.8" y="44">[10]</text>
<text x="254.8" y="45.8">[10]</text>
<text x="264.7" y="42.2">ID_I2C0_SDA</text>
<text x="277" y="42.2">[12]</text>
<text x="74.7" y="51.1">SPI4_CS0</text>
<text x="75.4" y="49.3">SPI4_D1</text>
<text x="83.7" y="49.3">[12]</text>
<text x="84.1" y="51.1">[12]</text>
<text x="152.4" y="48.5">MCASP0_AXR2_IN</text>
<text x="168.4" y="48.5">[11]</text>
<text x="245.2" y="51.1">I2C2_SDA</text>
<text x="245.4" y="49.3">I2C2_SCL</text>
<text x="254.8" y="49.3">[12]</text>
<text x="254.8" y="51.1">[12]</text>
<text x="219.9" y="70.6">ADC0_VREFP</text>
<text x="235.9" y="76.9">ADC0_AIN0</text>
<text x="246.8" y="76.9">[10]</text>
<text x="154" y="80.6">SYSTEM_LED0</text>
<text x="167.3" y="80.6">[12]</text>
<text x="235.9" y="78.7">ADC0_AIN1</text>
<text x="235.9" y="80.5">ADC0_AIN2</text>
<text x="235.9" y="82.2">ADC0_AIN3</text>
<text x="246.8" y="78.7">[10]</text>
<text x="246.8" y="80.5">[10]</text>
<text x="246.8" y="82.2">[10]</text>
<text x="77.3" y="84">MMC0_CLK</text>
<text x="78.1" y="85.8">MMC0_CMD</text>
<text x="78.1" y="89.3">MMC0_DAT0</text>
<text x="87.8" y="84">[8]</text>
<text x="89.1" y="85.8">[8]</text>
<text x="89.4" y="89.3">[8]</text>
<text x="153.6" y="87.6">CAN0/1_STB</text>
<text x="154" y="84.2">USER_LED1</text>
<text x="165.2" y="87.6">[12]</text>
<text x="165.4" y="84.2">[12]</text>
<text x="235.9" y="84">ADC0_AIN4</text>
<text x="235.9" y="85.8">ADC0_AIN5</text>
<text x="235.9" y="87.6">ADC0_AIN6</text>
<text x="235.9" y="89.3">ADC0_AIN7</text>
<text x="246.8" y="84">[12]</text>
<text x="246.8" y="85.8">[12]</text>
<text x="246.8" y="87.6">[12]</text>
<text x="246.8" y="89.3">[12]</text>
<text x="78.1" y="91.1">MMC0_DAT1</text>
<text x="78.1" y="92.9">MMC0_DAT2</text>
<text x="78.1" y="94.7">MMC0_DAT3</text>
<text x="89.4" y="91.1">[8]</text>
<text x="89.4" y="92.9">[8]</text>
<text x="89.4" y="94.7">[8]</text>
<text x="153.8" y="91.1">CAM0_STROBE</text>
<text x="167.5" y="91.1">[10]</text>
<text x="76.8" y="98.2">MMC0_SDCD</text>
<text x="88.9" y="98.2">[8]</text>
<text x="70.2" y="132.9">UART0_TXD</text>
<text x="70.6" y="134.7">UART0_RXD</text>
<text x="81.3" y="132.9">[12]</text>
<text x="82" y="134.7">[12]</text>
<text x="70.2" y="141.8">UART1_TXD</text>
<text x="70.6" y="143.6">UART1_RXD</text>
<text x="81.3" y="141.8">[12]</text>
<text x="82" y="143.6">[12]</text>
<text x="227.6" y="148">CAN0_TX</text>
<text x="227.9" y="146.2">CAN0_RX</text>
<text x="236.5" y="148">[12]</text>
<text x="237.2" y="146.2">[12]</text>
<text x="68.5" y="150.7">UART3_TXD</text>
<text x="68.5" y="154.2">UART3_RTS</text>
<text x="68.8" y="152.5">UART3_RXD</text>
<text x="79.5" y="150.7">[12]</text>
<text x="79.7" y="154.2">[12]</text>
<text x="80.2" y="152.5">[12]</text>
<text x="227.6" y="155.1">CAN1_TX</text>
<text x="227.9" y="153.4">CAN1_RX</text>
<text x="236.5" y="155.1">[12]</text>
<text x="237.2" y="153.4">[12]</text>
<text x="68.5" y="159.6">UART5_TXD</text>
<text x="68.8" y="161.4">UART5_RXD</text>
<text x="68.8" y="156">UART3_CTS</text>
<text x="79.5" y="159.6">[11,12]</text>
<text x="80" y="156">[12]</text>
<text x="80.2" y="161.4">[11,12]</text>
<text x="68.5" y="163.1">UART5_RTS</text>
<text x="68.8" y="164.9">UART5_CTS</text>
<text x="79.7" y="163.1">[11,12]</text>
<text x="80" y="164.9">[11,12]</text>
</g>
<g font-size="1.6" fill="#800000">
<text x="230.8" y="202.6">A3</text>
<text x="253" y="202.1">06 AM437X Bus Interface/ADC</text>
<text x="284.1" y="202.6">01A</text>
</g>
<g font-size="1.3">
<text x="30.8" y="1.2">5</text>
<text x="88.9" y="1.2">4</text>
<text x="146.9" y="1.2">3</text>
<text x="205" y="1.2">2</text>
<text x="263.1" y="1.2">1</text>
<text x=".4" y="28.3">D</text>
<text x="292.6" y="28.3">D</text>
<text x=".4" y="79.4">C</text>
<text x="292.6" y="79.4">C</text>
<text x=".4" y="130.5">B</text>
<text x="292.6" y="130.5">B</text>
<text x=".4" y="181.6">A</text>
<text x="292.6" y="181.6">A</text>
<text x="30.8" y="207.3">5</text>
<text x="88.9" y="207.3">4</text>
<text x="146.9" y="207.3">3</text>
<text x="205" y="207.3">2</text>
<text x="263.1" y="207.3">1</text>
</g>
</svg>
